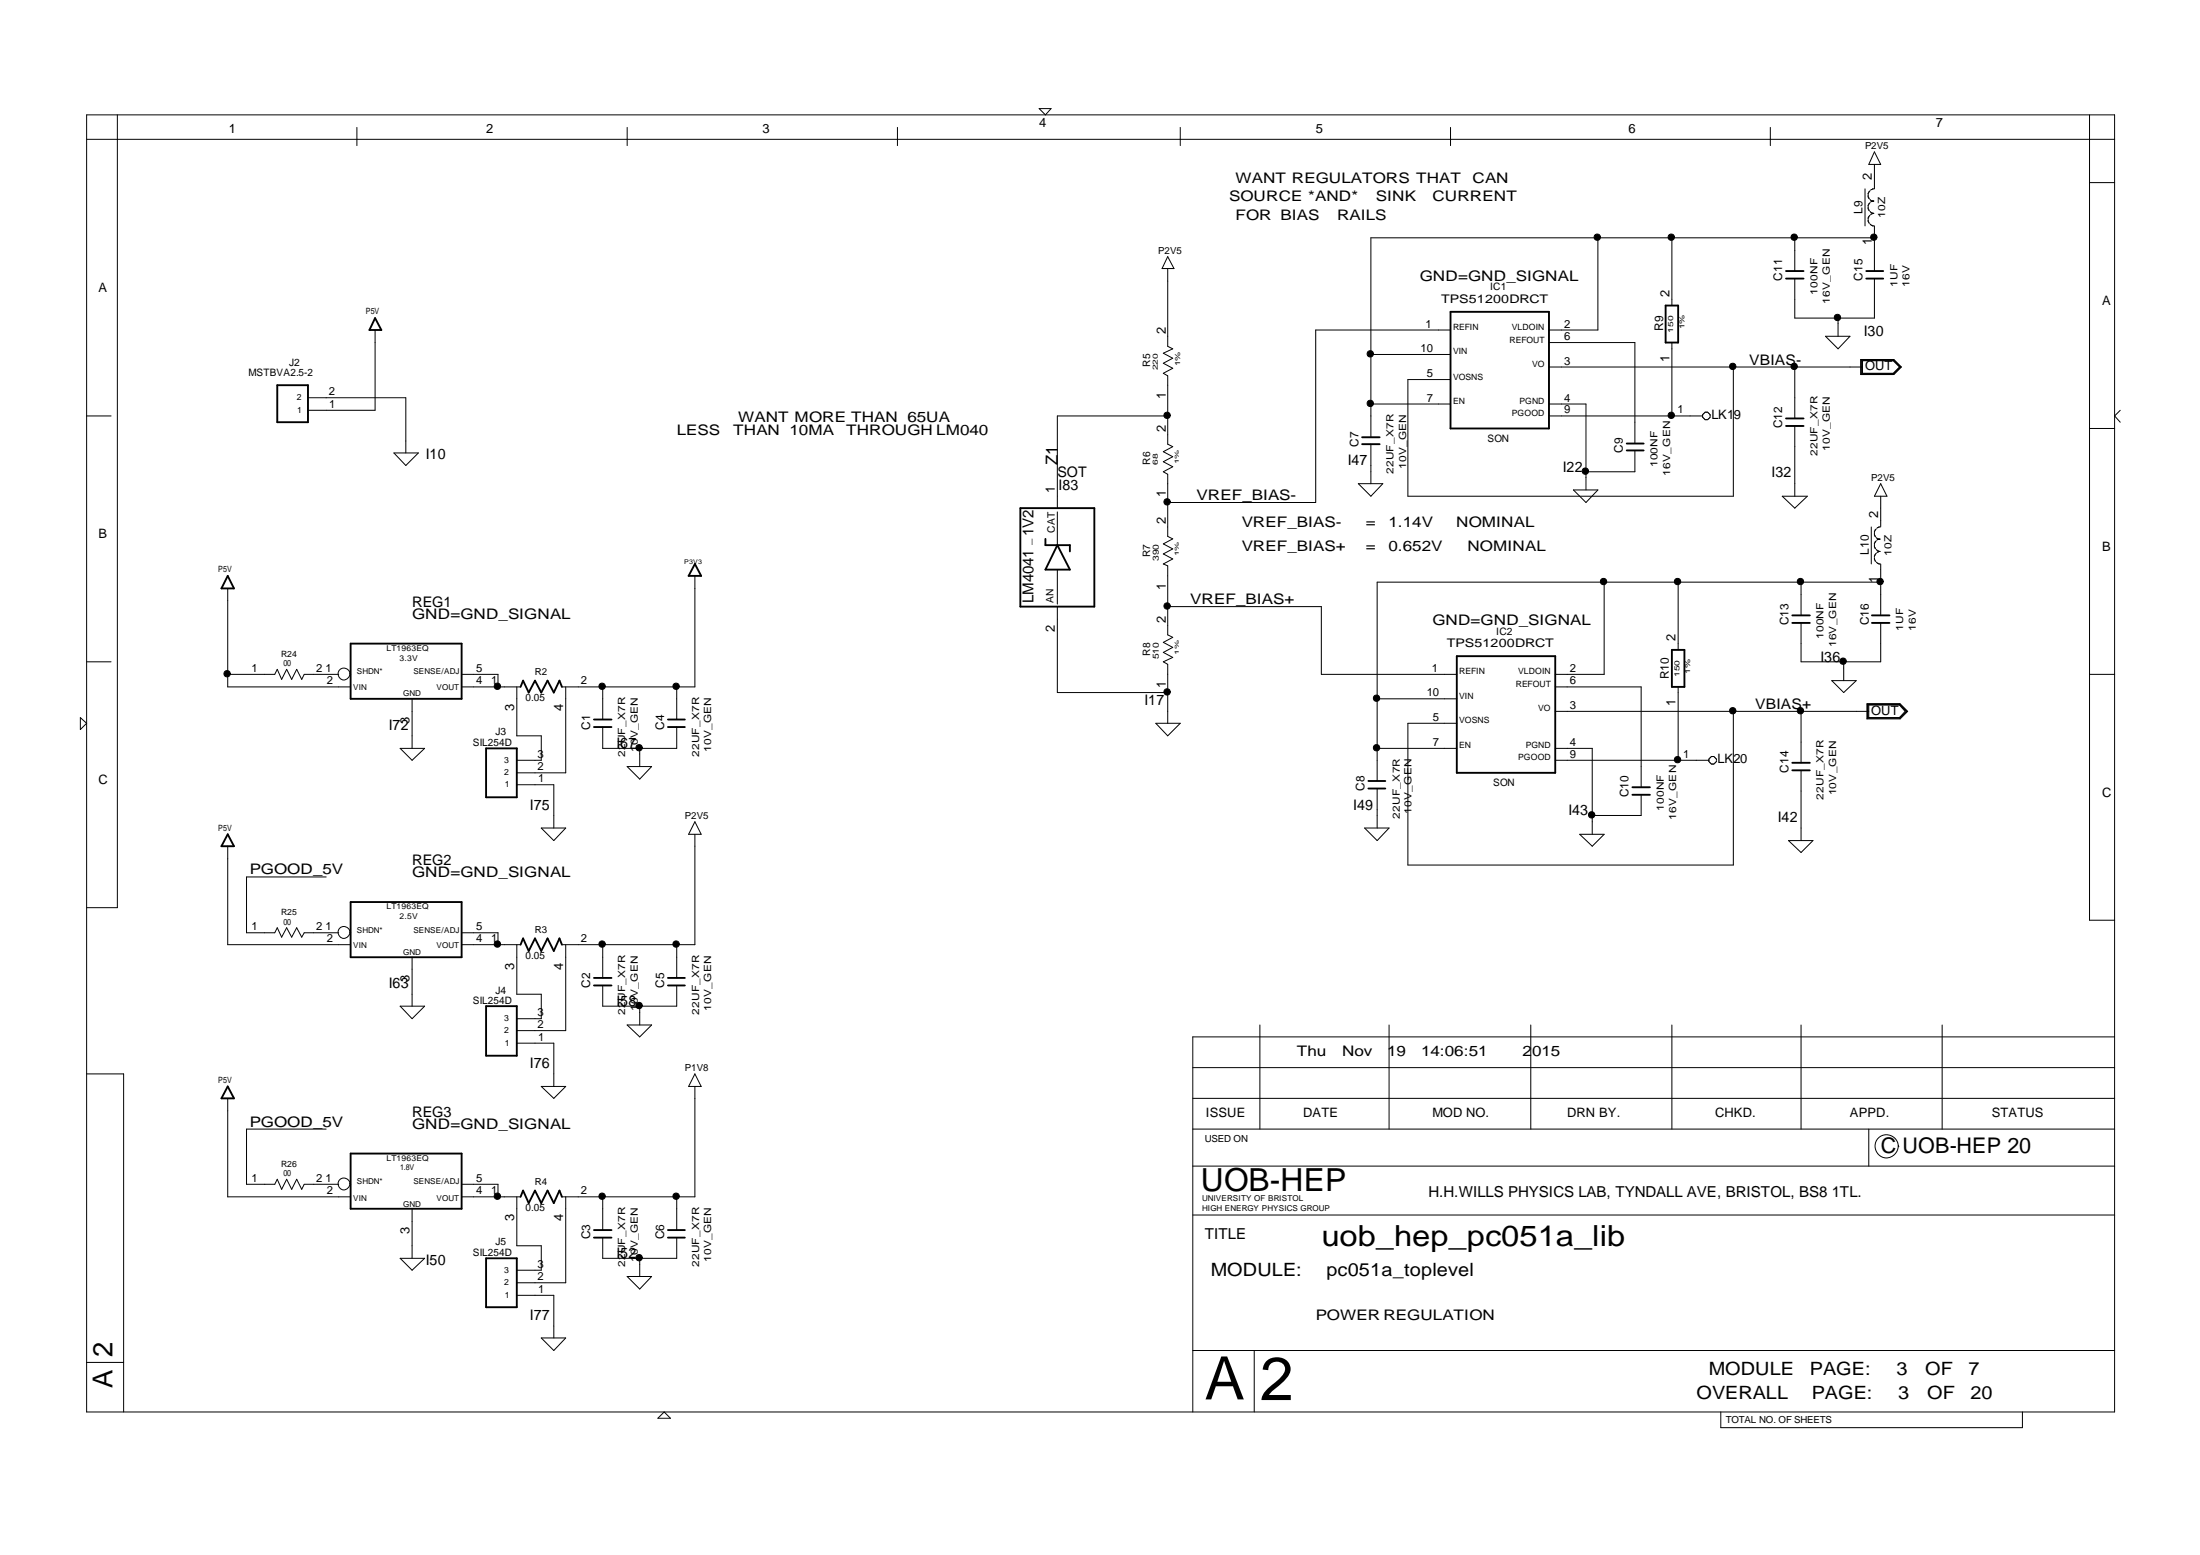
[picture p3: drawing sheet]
<svg xmlns="http://www.w3.org/2000/svg" width="297mm" height="210mm" viewBox="0 0 297 210" stroke-linecap="round" stroke-linejoin="round" font-family="sans-serif">
<g fill="none" stroke="#000" stroke-width=".25">
<path d="M241.1 37.6h2.4M241.1 36.6h2.4M252 37.6h2.3M252 36.6h2.3M37.4 52h4.2v5h-4.2zM50.6 42.9l.9 1.6h-1.6zM183.9 60h2.4M183.9 59h2.4M195.8 42.1h13.3v15.7h-13.3zM219.6 59.9h2.3M224.9 41.2h1.7v5h-1.7zM241.1 57.5h2.4"/>
<path d="M241.1 56.5h2.4M30.7 77.7l.9 1.7h-1.7zM93.8 76.1l.9 1.6h-1.7zM137.8 68.6h10v13.3h-10zM141.2 72.7v.9h3.3v.8M142.8 73.6l1.7 3.3h-3.3zM219.6 60.8h2.3M47.3 86.9h15v7.4h-15zM70.3 92.7l.3-.8 .8 1.6 .8-1.6 .9 1.6 .8-1.6 .9 1.6 .7-1.6 .4 .8M80.2 98.1h2.4M80.2 97.1h2.4M90.2 98.1h2.3"/>
<path d="M90.2 97.1h2.3M196.7 88.6h13.3v15.7h-13.3zM225.7 87.7h1.7v5h-1.7zM242 84.1h2.4M242 83.1h2.4M252.7 84.1h2.4M252.7 83.1h2.4M30.7 112.6l.9 1.6h-1.7zM65.6 101h4.2v6.6h-4.2zM184.8 106.4h2.2M184.8 105.4h2.2M220.4 107.3h2.4"/>
<path d="M220.4 106.3h2.4M242 104h2.4M242 103h2.4M47.3 121.8h15v7.4h-15zM65.6 135.8h4.2v6.7h-4.2zM70.3 127.5l.3-.8 .8 1.7 .8-1.7 .9 1.7 .8-1.7 .9 1.7 .7-1.7 .4 .8M80.2 133h2.4M80.2 132h2.4M90.2 133h2.3M90.2 132h2.3M30.7 146.7l.9 1.6h-1.7zM47.3 155.7h15v7.5h-15z"/>
<path d="M65.6 169.9h4.2v6.6h-4.2zM70.3 161.6l.3-.9 .8 1.7 .8-1.7 .9 1.7 .8-1.7 .9 1.7 .7-1.7 .4 .9M80.2 167.1h2.4M80.2 166h2.4M90.2 167.1h2.3M90.2 166h2.3"/>
</g>
<g fill="none" stroke="#000" stroke-width=".14">
<path d="M11.7 15.5h273.8v175.1h-273.8zM11.7 18.8h273.8M15.8 15.5v107h-4.1M48.2 17.2v2.5M84.7 17.2v2.5M121.2 17.2v2.5M140.3 14.7h1.6l-.7 .8zM159.4 17.2v2.5M195.8 17.2v2.5M239 17.2v2.5M282.1 15.5v108.7h3.4M157.7 36.2v10.5l.6 .4-1.2 .6 1.2 .7-1.2 .6 1.2 .7-1.2 .7 .6 .3v9.3l.6 .3-1.2 .7 1.2 .6-1.2 .7 1.2 .7-1.2 .7 .6 .3v8.4l.6 .3-1.2 .7 1.2 .7-1.2 .7 1.2 .7-1.2 .6 .6 .3v9.3l.6 .3-1.2 .7 1.2 .7-1.2 .7 1.2 .6-1.2 .6 .6 .4v7.9"/>
<path d="M157.7 34.6l.8 1.6h-1.6zM215.7 32.1v12.4h-6.6M225.7 32.1v9.1M242.3 37.6v5.3h10.8v-5.3M242.3 32.1v4.5M251.8 25.5v5M252.2 26.3v.3l.2 .3M252.2 28v.2l.2 .3M252.2 29.6v.3l.2 .3M252.5 26.9l.2 .2 .3 .1M252.5 25.8l-.2 .1-.1 .4M252.5 27.4l-.3 .3v.2"/>
<path d="M252.5 29.1l-.3 .3v.2M252.5 28.5l.3 .3M252.5 30.2l.3 .3h.2M252.8 28.8h.2M252.8 28.8l-.2 .2M253 25.5l-.4 .2M253 27.1l-.4 .2M253.1 22.2v3.3M253.1 30.5v6.1M253.1 20.5l.8 1.7h-1.6zM253.1 32.1h-68v26.9M282.1 24.7h3.4"/>
<path d="M11.7 56.1h3.3M41.6 53.7h13.2v7.4M50.6 44.5v10.9h-9M157.7 56.1h-14.9v12.5M185.1 54.5h10.7M185.1 47.8h10.7M185.1 60v5.3M195.8 44.5h-18.2v23.3h-19.9M209.1 54.5h5v11.6M209.1 56.1h20.8M209.1 49.5h42.4M209.1 46.2h11.6v13.7"/>
<path d="M225.7 46.2v9.9M230.9 56.1v-.1l-.3-.4h-.4l-.3 .4v.3l.3 .4h.4l.3-.5M234 49.5v17.5h-43.9v-15.8h5.7M242.3 49.5v7M242.3 57.5v9.5M246.5 45.4h3.3l-1.6 1.7zM248.2 42.9v2.5M251.2 48.5h4.5l1 1-1 1.1h-4.5zM251.3 48.6h4.4l.9 .9-.9 1h-4.4zM251.4 48.6v1.9M251.5 48.7h4.1l.9 .8-.9 .9h-4.1zM255.6 48.6l1 .9-1 1"/>
<path d="M282.1 57.8h3.4M286.3 55.4l-.8 .7 .8 .9M30.7 79.4v13.3h16.6M53.2 61.1h3.3l-1.7 1.7zM93.8 77.7v15h-17.9M142.8 69.1v4.5M142.8 76.9v4.6M183.4 65.3h3.3l-1.6 1.7zM212.4 66.1h3.3l-1.6 1.7zM216.6 78.6v12.4h-6.6M220.7 60.8v2.9h-6.6M226.6 78.6v9.1"/>
<path d="M240.6 67h3.4l-1.7 1.6zM243.2 78.6v4.5M252.7 71.1v5M253.1 72v.2l.2 .3M253.1 73.6v.2l.2 .3M253.1 75.3v.2l.2 .3M253.3 72.6l.4 .2h.1M253.3 71.4l-.1 .2-.1 .3M253.3 73l-.1 .2-.1 .3M253.3 74.7l-.1 .2-.1 .3M253.3 74.2l.4 .2M253.3 75.9l.4 .2h.1"/>
<path d="M253.7 74.4h.1M253.7 74.4l-.3 .2M253.8 71.1l-.4 .2M253.8 72.7l-.4 .2M253.9 65.3l.9 1.7h-1.7zM253.9 67v4.1M253.9 76.1v7M253.9 78.6h-68v26.8M10.8 96.9l.9 .7-.9 .9zM11.7 89.3h3.3M30.7 91h6.4l.3-.6 .6 1.3 .7-1.3 .7 1.3 .7-1.3 .6 1.3 .4-.7h4.6M47.3 90.9a.8 .8 0 0 1-1.1 .8 .8 .8 0 0 1-.3-1.3 .8 .8 0 0 1 1.3 .2l.1 .4"/>
<path d="M55.6 94.3v6.7M62.3 92.7h8M62.3 91h4.9v1.7M69.8 92.7v6.6h3.3v3.3h-3.3M76.4 92.7v11.6h-6.6M81.4 98.1v2.9h10v-2.9M81.4 92.7v4.4M91.4 92.7v4.4M142.8 81.9v11.6h14.9M156.1 97.6h3.3l-1.7 1.7zM157.7 81.9h20.7v9.1h18.3M185.9 94.3h10.8"/>
<path d="M210 92.7h11.6v13.6M210 96h42.3M226.6 92.7v9.9M234 96v20.8h-43.9v-19.2h6.6M243.2 84.1v5.2h10.7v-5.2M243.2 96v7M247.3 91.9h3.3l-1.7 1.6zM248.9 89.3v2.6M252.1 95h4.5l1 1-1 1h-4.5zM252.1 95v2h4.4l1-1-1-1M252.2 95.1h4.3l.9 .9-.9 .9h-4.3zM252.3 96.9v-1.7h4.2l.7 .8-.7 .9"/>
<path d="M282.1 91h3.4M30.7 114.2v13.3h16.6M44 118.4h-10.7v7.5h3.8l.3-.7 .6 1.3 .7-1.3 .7 1.3 .7-1.3 .6 1.3 .4-.6h4.6M54 101h3.3l-1.7 1.6zM69.8 105.9h5v5.9M73.1 111.8h3.3l-1.6 1.7zM84.7 103.5h3.3l-1.6 1.7zM86.4 101v2.5M93.8 110.9l.9 1.7h-1.7zM93.8 112.6v14.9h-17.9M184.2 111.8h3.3l-1.6 1.7zM185.9 101h10.8"/>
<path d="M185.9 106.4v5.4M210 101h5v11.6M210 102.6h20.7M213.3 112.6h3.3l-1.6 1.6zM221.6 107.3v2.8h-6.6M231.7 102.6v-.1l-.3-.4h-.3l-.4 .4v.3l.4 .3h.3l.3-.4M241.5 113.5h3.3l-1.6 1.6zM243.2 104v9.5M47.3 125.8a.8 .8 0 0 1-1.1 .8 .8 .8 0 0 1-.3-1.3 .8 .8 0 0 1 1.3 .2l.1 .4M54 135.8h3.3l-1.7 1.7zM55.6 129.2v6.6M62.3 127.5h8"/>
<path d="M62.3 125.9h4.9v1.6M69.8 127.5v6.7h3.3v3.3h-3.3M76.4 127.5v11.6h-6.6M81.4 127.5v4.5M81.4 133v2.8h10v-2.8M84.7 138.4h3.3l-1.6 1.6zM86.4 135.8v2.6M91.4 127.5v4.5M170.1 138.4v14M187.5 138.4v14M206.7 138.4v14M225.7 138.4v14"/>
<path d="M243.2 138.4v14M262.2 138.4v14M285.5 140h-124.5v50.6M11.7 145h5v45.6M30.7 148.3v13.3h16.6M44 152.4h-10.7v7.5h3.8l.3-.7 .6 1.3 .7-1.3 .7 1.3 .7-1.3 .6 1.3 .4-.6h4.6M47.3 159.8a.8 .8 0 0 1-1.1 .8 .8 .8 0 0 1-.3-1.3 .8 .8 0 0 1 1.3 .2l.1 .4M62.3 159.9h4.9v1.7M69.8 140.8h5v5.9M73.1 146.7h3.3l-1.6 1.6zM93.8 146.7v14.9h-17.9M93.8 145l.9 1.7h-1.7z"/>
<path d="M161 148.3h124.5M161 144.1h124.5M161 157.4h124.5M161 152.4h124.5M252.3 152.4v5M256.3 154.7a1.56 1.56 0 0 1-2.2 1.5 1.56 1.56 0 0 1-.4-2.6 1.56 1.56 0 0 1 2.5 .6l.2 .6M54 169.9h3.3l-1.7 1.6zM55.6 163.2v6.7M62.3 161.6h8M69.8 161.6v6.6h3.3v3.3h-3.3M69.8 174.8h5v5.8M76.4 161.6v11.6h-6.6"/>
<path d="M81.4 167.1v2.8h10v-2.8M81.4 161.6v4.4M84.7 172.3h3.3l-1.6 1.7zM86.4 169.9v2.4M91.4 161.6v4.4M161 164h124.5M11.7 183.9h5M73.1 180.6h3.3l-1.6 1.7zM88.8 191.4l.9-.8 .8 .8zM161 182.3h124.5M169.3 182.3v8.3M232.3 190.6v2.1h40.8v-2.1"/>
<circle cx="215.7" cy="32" r=".43"/>
<circle cx="225.6" cy="32" r=".43"/>
<circle cx="242.2" cy="32" r=".43"/>
<circle cx="253" cy="32" r=".43"/>
<circle cx="157.6" cy="56.1" r=".43"/>
<circle cx="185" cy="47.8" r=".43"/>
<circle cx="185" cy="54.5" r=".43"/>
<circle cx="225.6" cy="56.1" r=".43"/>
<circle cx="233.9" cy="49.5" r=".43"/>
<circle cx="242.2" cy="49.5" r=".43"/>
<circle cx="248.1" cy="42.9" r=".43"/>
<circle cx="157.6" cy="67.7" r=".43"/>
<circle cx="214" cy="63.6" r=".43"/>
<circle cx="216.5" cy="78.5" r=".43"/>
<circle cx="226.5" cy="78.5" r=".43"/>
<circle cx="243.1" cy="78.5" r=".43"/>
<circle cx="253.8" cy="78.5" r=".43"/>
<circle cx="30.7" cy="90.9" r=".43"/>
<circle cx="67.1" cy="92.6" r=".43"/>
<circle cx="81.3" cy="92.6" r=".43"/>
<circle cx="91.3" cy="92.6" r=".43"/>
<circle cx="157.6" cy="81.8" r=".43"/>
<circle cx="157.6" cy="93.4" r=".43"/>
<circle cx="185.9" cy="94.2" r=".43"/>
<circle cx="233.9" cy="95.9" r=".43"/>
<circle cx="243.1" cy="95.9" r=".43"/>
<circle cx="248.8" cy="89.3" r=".43"/>
<circle cx="86.3" cy="100.9" r=".43"/>
<circle cx="185.9" cy="100.9" r=".43"/>
<circle cx="214.9" cy="110" r=".43"/>
<circle cx="226.5" cy="102.5" r=".43"/>
<circle cx="67.1" cy="127.4" r=".43"/>
<circle cx="81.3" cy="127.4" r=".43"/>
<circle cx="86.3" cy="135.7" r=".43"/>
<circle cx="91.3" cy="127.4" r=".43"/>
<circle cx="67.1" cy="161.5" r=".43"/>
<circle cx="81.3" cy="161.5" r=".43"/>
<circle cx="86.3" cy="169.8" r=".43"/>
<circle cx="91.3" cy="161.5" r=".43"/>
</g>
<g fill="#000">
<circle cx="215.7" cy="32" r=".43"/>
<circle cx="225.6" cy="32" r=".43"/>
<circle cx="242.2" cy="32" r=".43"/>
<circle cx="253" cy="32" r=".43"/>
<circle cx="157.6" cy="56.1" r=".43"/>
<circle cx="185" cy="47.8" r=".43"/>
<circle cx="185" cy="54.5" r=".43"/>
<circle cx="225.6" cy="56.1" r=".43"/>
<circle cx="233.9" cy="49.5" r=".43"/>
<circle cx="242.2" cy="49.5" r=".43"/>
<circle cx="248.1" cy="42.9" r=".43"/>
<circle cx="157.6" cy="67.7" r=".43"/>
<circle cx="214" cy="63.6" r=".43"/>
<circle cx="216.5" cy="78.5" r=".43"/>
<circle cx="226.5" cy="78.5" r=".43"/>
<circle cx="243.1" cy="78.5" r=".43"/>
<circle cx="253.8" cy="78.5" r=".43"/>
<circle cx="30.7" cy="90.9" r=".43"/>
<circle cx="67.1" cy="92.6" r=".43"/>
<circle cx="81.3" cy="92.6" r=".43"/>
<circle cx="91.3" cy="92.6" r=".43"/>
<circle cx="157.6" cy="81.8" r=".43"/>
<circle cx="157.6" cy="93.4" r=".43"/>
<circle cx="185.9" cy="94.2" r=".43"/>
<circle cx="233.9" cy="95.9" r=".43"/>
<circle cx="243.1" cy="95.9" r=".43"/>
<circle cx="248.8" cy="89.3" r=".43"/>
<circle cx="86.3" cy="100.9" r=".43"/>
<circle cx="185.9" cy="100.9" r=".43"/>
<circle cx="214.9" cy="110" r=".43"/>
<circle cx="226.5" cy="102.5" r=".43"/>
<circle cx="67.1" cy="127.4" r=".43"/>
<circle cx="81.3" cy="127.4" r=".43"/>
<circle cx="86.3" cy="135.7" r=".43"/>
<circle cx="91.3" cy="127.4" r=".43"/>
<circle cx="67.1" cy="161.5" r=".43"/>
<circle cx="81.3" cy="161.5" r=".43"/>
<circle cx="86.3" cy="169.8" r=".43"/>
<circle cx="91.3" cy="161.5" r=".43"/>
</g>
<text font-size="8.2" x="170.1" y="189">2</text>
<text font-size="8.1" x="162.7" y="188.9">A</text>
<text font-size="4.3" x="162.1" y="160.7">UOB-HEP</text>
<text font-size="3.9" x="178.4" y="168.2">uob_hep_pc051a_lib</text>
<g font-size="3.7">
<text x="15.2" y="183.1" transform="rotate(-90 15.2 183.1)">2</text>
<text x="15.2" y="187.3" transform="rotate(-90 15.2 187.3)">A</text>
</g>
<text font-size="2.9" x="253.9" y="155.6">C UOB-HEP 20</text>
<g font-size="2.5">
<text x="163.5" y="172.3">MODULE:</text>
<text x="179.1" y="172.3">pc051a_toplevel</text>
<text x="230.7" y="185.6">MODULE</text>
<text x="244.4" y="185.6">PAGE:</text>
<text x="256" y="185.6">3</text>
<text x="259.9" y="185.6">OF</text>
<text x="265.8" y="185.6">7</text>
<text x="229" y="188.9">OVERALL</text>
<text x="244.6" y="188.9">PAGE:</text>
<text x="256.3" y="188.9">3</text>
<text x="260.2" y="188.9">OF</text>
<text x="266" y="188.9">20</text>
</g>
<text font-size="2.3" x="142.8" y="62.8" transform="rotate(-90 142.8 62.8)">Z1</text>
<g font-size="2">
<text x="166" y="27.1">SOURCE *AND*</text>
<text x="166.8" y="24.7">WANT REGULATORS THAT</text>
<text x="166.8" y="29.6">FOR BIAS</text>
<text x="180.5" y="29.6">RAILS</text>
<text x="185.8" y="27.1">SINK</text>
<text x="193.4" y="27.1">CURRENT</text>
<text x="198.8" y="24.7">CAN</text>
<text x="191.7" y="37.9">GND=GND_SIGNAL</text>
<text x="251.6" y="45.4">I30</text>
<text x="236.1" y="49.2">VBIAS-</text>
<text x="91.4" y="58.7">LESS</text>
<text x="99" y="58.7">THAN 10MA</text>
<text x="99.7" y="57">WANT MORE THAN 65UA</text>
<text x="114.2" y="58.7">THROUGH LM040</text>
<text x="57.5" y="62">I10</text>
<text x="142.8" y="64.4">SOT</text>
<text x="182" y="62.8">I47</text>
<text x="211" y="63.7">I22</text>
<text x="239.2" y="64.4">I32</text>
<text x="142.9" y="66.1">I83</text>
<text x="161.6" y="67.5">VREF_BIAS-</text>
<text x="167.7" y="71.1">VREF_BIAS-</text>
<text x="184.4" y="71.1">=</text>
<text x="187.5" y="71.1">1.14V</text>
<text x="196.6" y="71.1">NOMINAL</text>
<text x="139.5" y="72.4" transform="rotate(-90 139.5 72.4)">1V2</text>
<text x="167.7" y="74.4">VREF_BIAS+</text>
<text x="184.4" y="74.4">=</text>
<text x="187.5" y="74.4">0.652V</text>
<text x="198.1" y="74.4">NOMINAL</text>
<text x="55.6" y="83.6">GND=GND_SIGNAL</text>
<text x="55.6" y="81.9">REG1</text>
<text x="139.5" y="81.4" transform="rotate(-90 139.5 81.4)">LM4041</text>
<text x="160.7" y="81.5">VREF_BIAS+</text>
<text x="193.4" y="84.4">GND=GND_SIGNAL</text>
<text x="245.8" y="89.3">I36</text>
<text x="154.5" y="95.2">I17</text>
<text x="237" y="95.7">VBIAS+</text>
<text x="52.5" y="98.5">I72</text>
<text x="83.2" y="101">I67</text>
<text x="71.6" y="109.3">I75</text>
<text x="182.7" y="109.3">I49</text>
<text x="211.8" y="110.1">I43</text>
<text x="240" y="110.9">I42</text>
<text x="33.7" y="118">PGOOD_5V</text>
<text x="55.6" y="118.4">GND=GND_SIGNAL</text>
<text x="55.6" y="116.8">REG2</text>
<text x="52.5" y="133.4">I63</text>
<text x="83.2" y="135.8">I58</text>
<text x="175.1" y="142.5">Thu</text>
<text x="181.2" y="142.5">Nov</text>
<text x="187.3" y="142.5">19</text>
<text x="191.9" y="142.5">14:06:51</text>
<text x="205.6" y="142.5">2015</text>
<text x="71.6" y="144.1">I76</text>
<text x="33.7" y="152.1">PGOOD_5V</text>
<text x="55.6" y="152.4">GND=GND_SIGNAL</text>
<text x="55.6" y="150.8">REG3</text>
<text x="192.9" y="161.6">H.H.WILLS PHYSICS LAB, TYNDALL AVE, BRISTOL, BS8 1TL.</text>
<text x="162.7" y="167.3">TITLE</text>
<text x="57.5" y="170.7">I50</text>
<text x="83.2" y="169.9">I52</text>
<text x="71.6" y="178.2">I77</text>
<text x="177.6" y="178.2">POWER REGULATION</text>
</g>
<g font-size="1.7">
<text x="30.9" y="18">1</text>
<text x="65.6" y="18">2</text>
<text x="103" y="18">3</text>
<text x="140.3" y="17.1">4</text>
<text x="177.6" y="18">5</text>
<text x="219.9" y="18">6</text>
<text x="261.4" y="17.1">7</text>
<text x="252.7" y="24.3" transform="rotate(-90 252.7 24.3)">2</text>
<text x="252.7" y="33.1" transform="rotate(-90 252.7 33.1)">1</text>
<text x="13.3" y="39.5">A</text>
<text x="225.4" y="40.1" transform="rotate(-90 225.4 40.1)">2</text>
<text x="283.8" y="41.2">A</text>
<text x="157.4" y="45.1" transform="rotate(-90 157.4 45.1)">2</text>
<text x="157.4" y="53.9" transform="rotate(-90 157.4 53.9)">1</text>
<text x="225.4" y="48.9" transform="rotate(-90 225.4 48.9)">1</text>
<text x="251.8" y="50">OUT</text>
<text x="157.4" y="58.3" transform="rotate(-90 157.4 58.3)">2</text>
<text x="231.1" y="56.6">LK19</text>
<text x="142.4" y="66.6" transform="rotate(-90 142.4 66.6)">1</text>
<text x="157.4" y="70.8" transform="rotate(-90 157.4 70.8)">2</text>
<text x="157.4" y="67.2" transform="rotate(-90 157.4 67.2)">1</text>
<text x="253.6" y="69.9" transform="rotate(-90 253.6 69.9)">2</text>
<text x="13.3" y="72.7">B</text>
<text x="283.8" y="74.3">B</text>
<text x="157.4" y="79.6" transform="rotate(-90 157.4 79.6)">1</text>
<text x="253.6" y="78.8" transform="rotate(-90 253.6 78.8)">1</text>
<text x="142.4" y="85.3" transform="rotate(-90 142.4 85.3)">2</text>
<text x="157.4" y="84.1" transform="rotate(-90 157.4 84.1)">2</text>
<text x="226.2" y="86.5" transform="rotate(-90 226.2 86.5)">2</text>
<text x="157.4" y="92.9" transform="rotate(-90 157.4 92.9)">1</text>
<text x="226.2" y="95.3" transform="rotate(-90 226.2 95.3)">1</text>
<text x="55.3" y="97.7" transform="rotate(-90 55.3 97.7)">3</text>
<text x="69.4" y="96" transform="rotate(-90 69.4 96)">3</text>
<text x="76" y="96" transform="rotate(-90 76 96)">4</text>
<text x="252.7" y="96.4">OUT</text>
<text x="13.3" y="105.8">C</text>
<text x="231.9" y="103.1">LK20</text>
<text x="283.8" y="107.5">C</text>
<text x="69.4" y="130.9" transform="rotate(-90 69.4 130.9)">3</text>
<text x="76" y="130.9" transform="rotate(-90 76 130.9)">4</text>
<text x="55.3" y="132.5" transform="rotate(-90 55.3 132.5)">3</text>
<text x="162.8" y="150.7">ISSUE</text>
<text x="175.9" y="150.7">DATE</text>
<text x="193.4" y="150.7">MOD NO.</text>
<text x="211.6" y="150.7">DRN BY.</text>
<text x="231.6" y="150.7">CHKD.</text>
<text x="249.8" y="150.7">APPD.</text>
<text x="268.9" y="150.7">STATUS</text>
<text x="55.3" y="166.6" transform="rotate(-90 55.3 166.6)">3</text>
<text x="69.4" y="164.9" transform="rotate(-90 69.4 164.9)">3</text>
<text x="76" y="164.9" transform="rotate(-90 76 164.9)">4</text>
</g>
<g font-size="1.6">
<text x="251.5" y="28.9" transform="rotate(-90 251.5 28.9)">L9</text>
<text x="194.6" y="40.9">TPS51200DRCT</text>
<text x="240.6" y="37.9" transform="rotate(-90 240.6 37.9)">C11</text>
<text x="251.5" y="37.9" transform="rotate(-90 251.5 37.9)">C15</text>
<text x="224.5" y="44.7" transform="rotate(-90 224.5 44.7)">R9</text>
<text x="240.6" y="57.8" transform="rotate(-90 240.6 57.8)">C12</text>
<text x="183.4" y="60.3" transform="rotate(-90 183.4 60.3)">C7</text>
<text x="219.1" y="61.1" transform="rotate(-90 219.1 61.1)">C9</text>
<text x="252.3" y="74.9" transform="rotate(-90 252.3 74.9)">L10</text>
<text x="195.3" y="87.4">TPS51200DRCT</text>
<text x="241.5" y="84.4" transform="rotate(-90 241.5 84.4)">C13</text>
<text x="252.3" y="84.4" transform="rotate(-90 252.3 84.4)">C16</text>
<text x="225.3" y="91.7" transform="rotate(-90 225.3 91.7)">R10</text>
<text x="79.7" y="98.5" transform="rotate(-90 79.7 98.5)">C1</text>
<text x="89.7" y="98.5" transform="rotate(-90 89.7 98.5)">C4</text>
<text x="184.2" y="106.8" transform="rotate(-90 184.2 106.8)">C8</text>
<text x="219.9" y="107.6" transform="rotate(-90 219.9 107.6)">C10</text>
<text x="241.5" y="104.3" transform="rotate(-90 241.5 104.3)">C14</text>
<text x="79.7" y="133.4" transform="rotate(-90 79.7 133.4)">C2</text>
<text x="89.7" y="133.4" transform="rotate(-90 89.7 133.4)">C5</text>
<text x="79.7" y="167.3" transform="rotate(-90 79.7 167.3)">C3</text>
<text x="89.7" y="167.3" transform="rotate(-90 89.7 167.3)">C6</text>
</g>
<g font-size="1.5">
<text x="191.8" y="47.5">10</text>
<text x="192.5" y="44.2">1</text>
<text x="211.2" y="45.9">6</text>
<text x="211.2" y="44.2">2</text>
<text x="44.4" y="53.4">2</text>
<text x="192.6" y="50.9">5</text>
<text x="211.2" y="49.2">3</text>
<text x="44.5" y="55">1</text>
<text x="192.6" y="54.2">7</text>
<text x="211.2" y="55.8">9</text>
<text x="211.2" y="54.2">4</text>
<text x="226.5" y="55.8">1</text>
<text x="139.2" y="73.6" transform="rotate(-90 139.2 73.6)">_</text>
<text x="34" y="90.7">1</text>
<text x="42.7" y="90.7">2</text>
<text x="44" y="90.7">1</text>
<text x="44.1" y="92.4">2</text>
<text x="64.3" y="90.7">5</text>
<text x="64.3" y="92.4">4</text>
<text x="66.3" y="92.4">1</text>
<text x="78.4" y="92.4">2</text>
<text x="192.6" y="94">10</text>
<text x="193.3" y="90.7">1</text>
<text x="211.9" y="95.7">3</text>
<text x="211.9" y="92.4">6</text>
<text x="211.9" y="90.7">2</text>
<text x="193.5" y="100.7">7</text>
<text x="193.5" y="97.3">5</text>
<text x="211.9" y="100.7">4</text>
<text x="72.6" y="104">2</text>
<text x="72.6" y="102.3">3</text>
<text x="72.7" y="105.6">1</text>
<text x="211.9" y="102.3">9</text>
<text x="227.3" y="102.3">1</text>
<text x="34" y="125.6">1</text>
<text x="42.7" y="125.6">2</text>
<text x="44" y="125.6">1</text>
<text x="64.3" y="125.6">5</text>
<text x="44.1" y="127.2">2</text>
<text x="64.3" y="127.2">4</text>
<text x="66.3" y="127.2">1</text>
<text x="78.4" y="127.2">2</text>
<text x="72.6" y="137.2">3</text>
<text x="72.6" y="138.8">2</text>
<text x="72.7" y="140.5">1</text>
<text x="34" y="159.5">1</text>
<text x="42.7" y="159.5">2</text>
<text x="44" y="159.5">1</text>
<text x="44.1" y="161.2">2</text>
<text x="64.3" y="159.5">5</text>
<text x="64.3" y="161.2">4</text>
<text x="66.3" y="161.2">1</text>
<text x="78.4" y="161.2">2</text>
<text x="72.6" y="172.8">2</text>
<text x="72.6" y="171.2">3</text>
<text x="72.7" y="174.5">1</text>
</g>
<g font-size="1.4">
<text x="201.2" y="39.2">IC1</text>
<text x="33.5" y="50.8">MSTBVA2.5-2</text>
<text x="39" y="49.5">J2</text>
<text x="155.3" y="49.5" transform="rotate(-90 155.3 49.5)">R5</text>
<text x="200.8" y="59.7">SON</text>
<text x="155.3" y="62.8" transform="rotate(-90 155.3 62.8)">R6</text>
<text x="142.4" y="71.9" transform="rotate(-90 142.4 71.9)">CAT</text>
<text x="155.3" y="75.2" transform="rotate(-90 155.3 75.2)">R7</text>
<text x="142.3" y="81.4" transform="rotate(-90 142.3 81.4)">AN</text>
<text x="155.3" y="88.5" transform="rotate(-90 155.3 88.5)">R8</text>
<text x="202" y="85.7">IC2</text>
<text x="71" y="94.7">0.05</text>
<text x="63.9" y="100.8">SIL254D</text>
<text x="66.9" y="99.2">J3</text>
<text x="201.6" y="106.1">SON</text>
<text x="71" y="129.5">0.05</text>
<text x="63.9" y="135.6">SIL254D</text>
<text x="66.9" y="134.1">J4</text>
<text x="71" y="163.5">0.05</text>
<text x="63.9" y="169.6">SIL254D</text>
<text x="66.9" y="168.1">J5</text>
</g>
<g font-size="1.3">
<text x="251.8" y="20.2">P2V5</text>
<text x="254.5" y="29.4" transform="rotate(-90 254.5 29.4)">10Z</text>
<text x="156.4" y="34.3">P2V5</text>
<text x="245.4" y="39.8" transform="rotate(-90 245.4 39.8)">100NF</text>
<text x="247.1" y="41" transform="rotate(-90 247.1 41)">16V_GEN</text>
<text x="256.2" y="38.7" transform="rotate(-90 256.2 38.7)">1UF</text>
<text x="257.8" y="38.7" transform="rotate(-90 257.8 38.7)">16V</text>
<text x="188.1" y="64" transform="rotate(-90 188.1 64)">22UF_X7R</text>
<text x="189.8" y="63.3" transform="rotate(-90 189.8 63.3)">10V_GEN</text>
<text x="223.8" y="63.1" transform="rotate(-90 223.8 63.1)">100NF</text>
<text x="225.5" y="64.2" transform="rotate(-90 225.5 64.2)">16V_GEN</text>
<text x="245.4" y="61.6" transform="rotate(-90 245.4 61.6)">22UF_X7R</text>
<text x="247.1" y="60.9" transform="rotate(-90 247.1 60.9)">10V_GEN</text>
<text x="252.7" y="65">P2V5</text>
<text x="255.4" y="75" transform="rotate(-90 255.4 75)">10Z</text>
<text x="246.2" y="86.3" transform="rotate(-90 246.2 86.3)">100NF</text>
<text x="247.9" y="87.4" transform="rotate(-90 247.9 87.4)">16V_GEN</text>
<text x="257" y="85.2" transform="rotate(-90 257 85.2)">1UF</text>
<text x="258.7" y="85.2" transform="rotate(-90 258.7 85.2)">16V</text>
<text x="72.2" y="91.1">R2</text>
<text x="86.1" y="101.5" transform="rotate(-90 86.1 101.5)">10V_GEN</text>
<text x="96" y="101.5" transform="rotate(-90 96 101.5)">10V_GEN</text>
<text x="84.4" y="102.2" transform="rotate(-90 84.4 102.2)">22UF_X7R</text>
<text x="94.4" y="102.2" transform="rotate(-90 94.4 102.2)">22UF_X7R</text>
<text x="246.2" y="108" transform="rotate(-90 246.2 108)">22UF_X7R</text>
<text x="247.9" y="107.4" transform="rotate(-90 247.9 107.4)">10V_GEN</text>
<text x="92.5" y="110.6">P2V5</text>
<text x="189" y="110.5" transform="rotate(-90 189 110.5)">22UF_X7R</text>
<text x="190.6" y="109.8" transform="rotate(-90 190.6 109.8)">10V_GEN</text>
<text x="224.6" y="109.5" transform="rotate(-90 224.6 109.5)">100NF</text>
<text x="226.3" y="110.7" transform="rotate(-90 226.3 110.7)">16V_GEN</text>
<text x="72.2" y="126">R3</text>
<text x="84.4" y="137" transform="rotate(-90 84.4 137)">22UF_X7R</text>
<text x="86.1" y="136.4" transform="rotate(-90 86.1 136.4)">10V_GEN</text>
<text x="94.4" y="137" transform="rotate(-90 94.4 137)">22UF_X7R</text>
<text x="96" y="136.4" transform="rotate(-90 96 136.4)">10V_GEN</text>
<text x="92.5" y="144.6">P1V8</text>
<text x="162.7" y="154.1">USED ON</text>
<text x="72.2" y="159.9">R4</text>
<text x="84.4" y="171" transform="rotate(-90 84.4 171)">22UF_X7R</text>
<text x="86.1" y="170.4" transform="rotate(-90 86.1 170.4)">10V_GEN</text>
<text x="94.4" y="171" transform="rotate(-90 94.4 171)">22UF_X7R</text>
<text x="96" y="170.4" transform="rotate(-90 96 170.4)">10V_GEN</text>
<text x="233" y="192.1">TOTAL NO. OF SHEETS</text>
</g>
<g font-size="1.2">
<text x="49.4" y="42.4">P5V</text>
<text x="196.2" y="47.8">VIN</text>
<text x="196.2" y="44.5">REFIN</text>
<text x="203.8" y="46.2">REFOUT</text>
<text x="204.1" y="44.5">VLDOIN</text>
<text x="196.2" y="51.2">VOSNS</text>
<text x="206.9" y="49.5">VO</text>
<text x="40.1" y="54">2</text>
<text x="40.1" y="55.7">1</text>
<text x="196.2" y="54.5">EN</text>
<text x="204.1" y="56.1">PGOOD</text>
<text x="205.2" y="54.5">PGND</text>
<text x="29.5" y="77.2">P5V</text>
<text x="156.5" y="75.7" transform="rotate(-90 156.5 75.7)">390</text>
<text x="37.9" y="88.7">R24</text>
<text x="38.3" y="89.9">00</text>
<text x="156.5" y="89" transform="rotate(-90 156.5 89)">510</text>
<text x="197" y="94.3">VIN</text>
<text x="197" y="91">REFIN</text>
<text x="204.7" y="92.7">REFOUT</text>
<text x="205" y="91">VLDOIN</text>
<text x="197" y="101">EN</text>
<text x="197" y="97.6">VOSNS</text>
<text x="206" y="101">PGND</text>
<text x="207.7" y="96">VO</text>
<text x="68.1" y="103">3</text>
<text x="68.1" y="104.7">2</text>
<text x="68.2" y="106.3">1</text>
<text x="205" y="102.6">PGOOD</text>
<text x="29.5" y="112.1">P5V</text>
<text x="37.9" y="123.5">R25</text>
<text x="38.3" y="124.8">00</text>
<text x="68.1" y="137.8">3</text>
<text x="68.1" y="139.5">2</text>
<text x="68.2" y="141.2">1</text>
<text x="29.5" y="146.1">P5V</text>
<text x="37.9" y="157.5">R26</text>
<text x="38.3" y="158.8">00</text>
<text x="68.1" y="171.8">3</text>
<text x="68.1" y="173.5">2</text>
<text x="68.2" y="175.2">1</text>
</g>
<g font-size="1.1">
<text x="52.2" y="87.9">LT1963EQ</text>
<text x="53.9" y="89.2">3.3V</text>
<text x="47.7" y="93.1">VIN</text>
<text x="48.2" y="91">SHDN*</text>
<text x="54.5" y="94">GND</text>
<text x="55.8" y="91">SENSE/ADJ</text>
<text x="58.9" y="93.1">VOUT</text>
<text x="48.2" y="125.9">SHDN*</text>
<text x="52.2" y="122.7">LT1963EQ</text>
<text x="53.9" y="124">2.5V</text>
<text x="55.8" y="125.9">SENSE/ADJ</text>
<text x="47.7" y="128">VIN</text>
<text x="54.5" y="128.9">GND</text>
<text x="58.9" y="128">VOUT</text>
<text x="48.2" y="159.9">SHDN*</text>
<text x="52.2" y="156.7">LT1963EQ</text>
<text x="54" y="158">1.8V</text>
<text x="55.8" y="159.9">SENSE/ADJ</text>
<text x="47.7" y="162.1">VIN</text>
<text x="54.5" y="162.9">GND</text>
<text x="58.9" y="162.1">VOUT</text>
<text x="162.3" y="162.1">UNIVERSITY OF BRISTOL</text>
<text x="162.3" y="163.5">HIGH ENERGY PHYSICS GROUP</text>
</g>
<g font-size="1">
<text x="225.9" y="44.9" transform="rotate(-90 225.9 44.9)">150</text>
<text x="227.4" y="44.5" transform="rotate(-90 227.4 44.5)">1%</text>
<text x="156.3" y="50" transform="rotate(-90 156.3 50)">220</text>
<text x="159.4" y="49.5" transform="rotate(-90 159.4 49.5)">1%</text>
<text x="156.3" y="62.8" transform="rotate(-90 156.3 62.8)">68</text>
<text x="226.7" y="91.4" transform="rotate(-90 226.7 91.4)">150</text>
<text x="228.2" y="90.9" transform="rotate(-90 228.2 90.9)">1%</text>
</g>
<text font-size=".9" x="92.4" y="76.1">P3V3</text>
<g font-size=".8">
<text x="159.2" y="62.7" transform="rotate(-90 159.2 62.7)">1%</text>
<text x="159.2" y="75.1" transform="rotate(-90 159.2 75.1)">1%</text>
<text x="159.2" y="88.4" transform="rotate(-90 159.2 88.4)">1%</text>
</g>
</svg>
